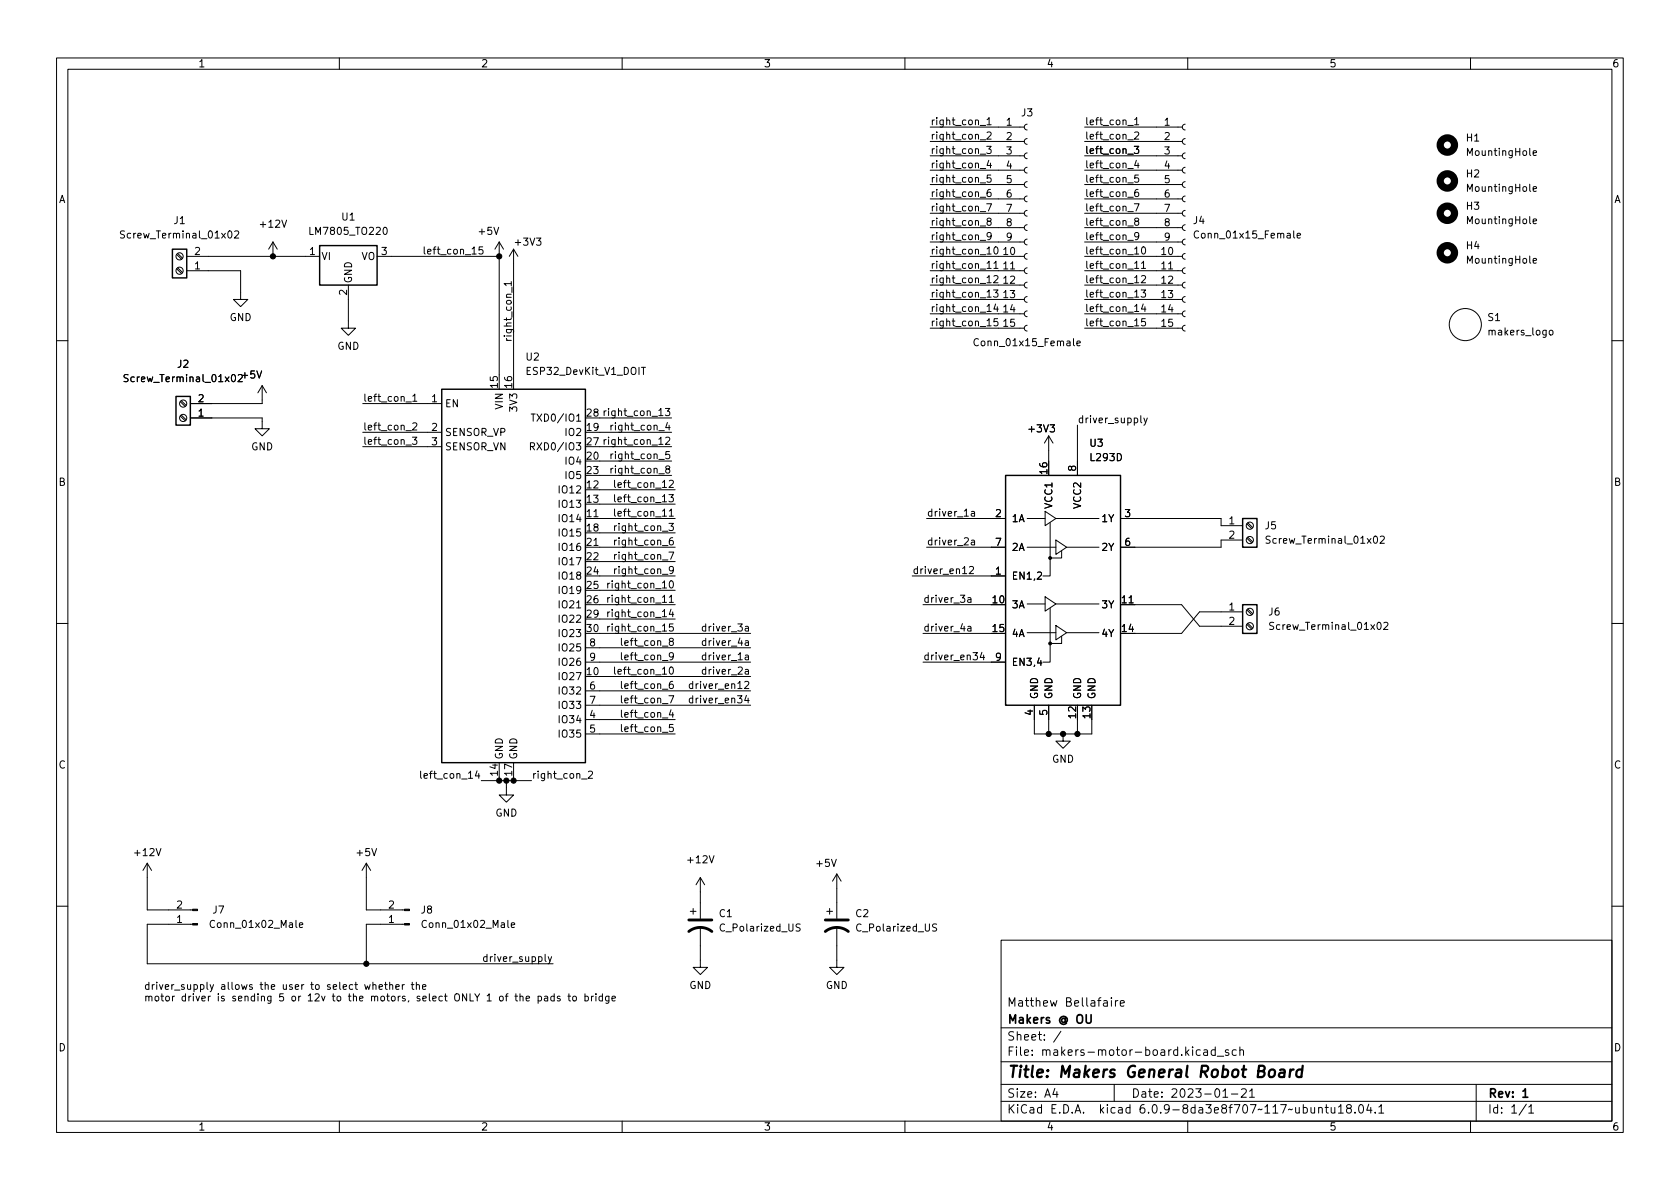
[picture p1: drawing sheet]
<svg xmlns="http://www.w3.org/2000/svg" width="297mm" height="210mm" viewBox="0 0 297 210" stroke-linecap="round" stroke-linejoin="round" font-family="sans-serif">
<g fill="none" stroke="#000" stroke-width=".18">
<path d="M10 10.2h277v190.1h-277zM12 12.2h273v186.1h-273zM60 10.2v2M110 10.2v2M160 10.2v2M210 10.2v2M260 10.2v2M164.5 37.7h16.6M164.5 35.2h16.6M164.5 32.6h16.6M164.5 30.1h16.6M164.5 27.6h16.6"/>
<path d="M164.5 25h16.6M164.5 22.5h16.6M173.3 37.4h1M173.3 22.2h1M173.3 34.9h1M173.3 40h1M173.3 24.7h1M173.3 29.8h1M173.3 32.3h1M173.3 27.3h1M174.5 36h.8l-.5 1.3M174.5 25.9h.7l-.4 .5 .4 .1v.5l-.2 .1-.5-.1"/>
<path d="M174.5 23.5l.5-.2 .2 .4-.7 .9h.7M174.5 21.2l.4-.4v1.3M174.5 22.1h.7M174.8 39.1l-.3-.2 .1-.2 .2-.1h.3l.1 .2v.2l-.6 .2-.1 .2v.2l.3 .2h.2l.2-.2v-.4l-.2-.1M174.8 28.4l-.3 .9h.8M175.1 33.5l-.3 .1a.85 .85 0 0 0 0 1.2l.4-.2v-.4l-.2-.2h-.2l-.3 .2M175.1 28.8v.9M175.2 31h-.6l-.1 .6 .2-.2 .4 .1 .1 .2v.4l-.2 .1-.5-.1M181.6 39.7l-.3 .2-.2 .4 .2 .3 .3 .2M181.6 37.2l-.3 .2-.2 .3 .2 .4 .3 .1M181.6 34.7l-.3 .1-.2 .4 .2 .3 .3 .2M181.6 32.1l-.3 .2-.2 .3 .2 .4 .3 .1"/>
<path d="M181.6 29.6l-.3 .1-.2 .4 .2 .4 .3 .1M181.6 27l-.3 .2-.2 .4 .2 .3 .3 .2M181.6 24.5l-.3 .2-.2 .3 .2 .4 .3 .1M181.6 22l-.3 .1-.2 .4 .2 .3 .3 .2M191.8 37.7h17.2M191.8 35.2h17.2M191.8 32.6h17.2M191.8 30.1h17.2M191.8 27.6h17.2M191.8 25h17.2M191.8 22.5h17.2M199.4 22.2h1"/>
<path d="M200.6 25.9h.7l-.4 .5 .4 .1v.5l-.2 .1-.5-.1M200.6 36h.8l-.5 1.3M200.6 21.2l.4-.4v1.3M200.6 23.5l.5-.2 .2 .4-.7 .9h.7M200.6 22.1h.7M200.9 39.1l-.3-.2 .1-.2 .2-.1h.3l.1 .2v.2l-.6 .2-.1 .2v.2l.3 .2h.2l.2-.2v-.4l-.2-.1M200.9 28.4l-.3 .9h.8M201.2 33.5l-.3 .1a.86 .86 0 0 0 0 1.2l.4-.2v-.4l-.2-.2h-.2l-.3 .2M201.2 28.8v.9M201.3 31h-.6l-.1 .6 .2-.2 .4 .1 .1 .2v.4l-.2 .1-.5-.1M209.5 39.7l-.3 .2-.2 .4 .2 .3 .3 .2M209.5 37.2l-.3 .2-.2 .3 .2 .4 .3 .1"/>
<path d="M209.5 34.7l-.3 .1-.2 .4 .2 .3 .3 .2M209.5 32.1l-.3 .2-.2 .3 .2 .4 .3 .1M209.5 29.6l-.3 .1-.2 .4 .2 .4 .3 .1M209.5 27l-.3 .2-.2 .4 .2 .3 .3 .2M209.5 24.5l-.3 .2-.2 .3 .2 .4 .3 .1M209.5 22l-.3 .1-.2 .4 .2 .3 .3 .2M271.1 33.4l.6-.1-.1-.2-.3-.1-.2 .2v.6h.5M271.1 39.1l.6-.1-.1-.2-.3-.1-.2 .2v.6h.5M271.1 27.1l.6-.2-.1-.2-.3-.1-.2 .2v.6h.5M22 40.9l-.5-.1-.2 .1v.4l.6 .3 .1 .3-.2 .2-.5-.1M31.2 45l.9 .8M31.2 47.5l.9 .9"/>
<path d="M31.4 44.8l.9 .9M31.4 47.4l.9 .8M33 47.9h9.5v5.1h1.3l-1.3 1.2-1.2-1.2h1.2M33 45.3h23.5M41.5 40.9l.5-.1 .2 .4-.8 .9h.8M48.3 42.8l-.8 1.3M48.3 42.8v2.5M48.3 42.8l.7 1.3M61.6 50.4v7.6h1.3l-1.3 1.3-1.3-1.3h1.3M66.7 45.3h21.6M75 43.7v1l.2 .2M88.3 42.8l-.8 1.3"/>
<path d="M88.3 42.8v23.5M88.3 42.8l.7 1.3M90.4 50.2h-1.3l.4 .3M90.4 49.8v.7M90.5 50.8v.9M90.8 44.1l-.8 1.2M90.8 44.1v22.2M90.8 44.1l.8 1.2M164.5 47.9h16.6M164.5 45.3h16.6M164.5 58h16.6M164.5 55.5h16.6"/>
<path d="M164.5 53h16.6M164.5 50.4h16.6M164.5 42.8h16.6M164.5 40.3h16.6M173 60a.6 .6 0 0 0-.8 .4 .6 .6 0 0 0 .6 .7l.2-.1M173.3 42.5h1M174.5 47.5h.7M174.5 57.6h.7M174.5 44.9h.7M174.5 50h.7M175.2 41.7l-.2 .2h-.2l-.3-.2 .1-.5 .4-.1 .2 .1a.84 .84 0 0 1-.3 1.2h-.3M175.7 51.3h.8l-.5 .5 .4 .1v.5l-.2 .1-.5-.1"/>
<path d="M175.7 46.6l.4-.4v1.3M175.7 48.9l.5-.2 .3 .4-.8 .9h.8M175.7 47.5h.8M175.9 43.8l.1-.1a.68 .68 0 0 1 .5 .6 .68 .68 0 0 1-.5 .6l-.1-.1-.2-.4zM176 53.8l-.3 .9h.8M176.3 54.2v.9M176.4 56.4h-.6l-.1 .6 .2-.2 .4 .1 .2 .2-.1 .4-.2 .1-.5-.1M181.6 57.5l-.3 .2-.2 .3 .2 .4 .3 .1M181.6 55l-.3 .1-.2 .4 .2 .4 .3 .1M181.6 52.4l-.3 .2-.2 .4 .2 .3 .3 .2M181.6 49.9l-.3 .2-.2 .3 .2 .4 .3 .1M181.6 47.4l-.3 .1-.2 .4 .2 .3 .3 .2"/>
<path d="M181.6 44.8l-.3 .2-.2 .3 .2 .4 .3 .1M181.6 42.3l-.3 .1-.2 .4 .2 .4 .3 .1M191.8 47.9h17.2M191.8 45.3h17.2M191.8 58h17.2M191.8 55.5h17.2M191.8 53h17.2M191.8 50.4h17.2M191.8 42.8h17.2M191.8 40.3h17.2M200.6 47.5h.7M201.3 41.7l-.2 .2h-.2l-.3-.2 .1-.5 .4-.1 .2 .1a.84 .84 0 0 1-.3 1.2h-.3"/>
<path d="M201.8 51.3h.8l-.5 .5 .4 .1v.5l-.2 .1-.5-.1M201.8 46.6l.4-.4v1.3M201.8 48.9l.5-.2 .3 .4-.8 .9h.8M201.8 47.5h.8M201.9 43.8l.2-.1a.68 .68 0 0 1 .5 .6 .68 .68 0 0 1-.5 .6l-.2-.1-.1-.4zM202.1 53.8l-.3 .9h.8M202.4 54.2v.9M202.5 56.4h-.6l-.1 .6 .2-.2 .4 .1 .2 .2-.1 .4-.2 .1-.5-.1M209.5 57.5l-.3 .2-.2 .3 .2 .4 .3 .1M209.5 55l-.3 .1-.2 .4 .2 .4 .3 .1M209.5 52.4l-.3 .2-.2 .4 .2 .3 .3 .2M209.5 49.9l-.3 .2-.2 .3 .2 .4 .3 .1"/>
<path d="M209.5 47.4l-.3 .1-.2 .4 .2 .3 .3 .2M209.5 44.8l-.3 .2-.2 .3 .2 .4 .3 .1M209.5 42.3l-.3 .1-.2 .4 .2 .4 .3 .1M211.9 40.9a.6 .6 0 0 0-.8 .5 .6 .6 0 0 0 .6 .7l.2-.1M229.3 41.7l.6-.1v-.3h-.4l-.2 .1 .1 .6h.5M271.1 46.1l.6-.1-.1-.2-.3-.1-.2 .2v.6h.5M274 58.5l.3-.1 .3 .2v.4l-.3 .2h-.3l-.1-.2zM10 60.2h2M22.6 66.3l-.4-.1-.2 .1v.4l.5 .3 .1 .3-.2 .2-.5-.1M31.9 71l.8 .9M31.9 73.6l.8 .8M32.1 70.9l.8 .8"/>
<path d="M32.1 73.4l.8 .8M33.7 73.9h12.7v1.9h1.2l-1.2 1.3-1.3-1.3h1.3M42.1 66.3l.5-.1 .2 .4-.7 .9h.7M46.4 68.2v3.2h-12.7M46.4 68.2l-.8 1.3M46.4 68.2l.7 1.3M64.1 71.4h14M64.1 76.4h14M64.1 79h14M71.8 71.1h.9M72.9 77.3h.8l-.4 .5 .3 .1v.6l-.1 .1-.6-.1M73 70.1l.3-.4v1.3"/>
<path d="M73 74.9l.5-.1 .2 .3-.8 .9h.8M73 71h.7M93.8 79l.6-.1 .1-.2v-.3l-.7-.1v1.3M93.9 73.2h.7M94.1 79l.4 .6M94.3 73.2v1.3M106 76.4h12.7M106 79h12.7M106 73.9h12.7M106.8 72.7v.8M106.8 77.7v.9M107.2 72.7l-.4 .2"/>
<path d="M107.2 77.7l-.4 .3M108 75.2v.8M108.4 75.2l-.4 .2M113.4 65h.7M185.4 77.1v4.4M185.4 77.1l-.7 1.3M185.4 77.1l.8 1.3M190.4 60.7l.6-.1v-.2l-.4-.1-.2 .2 .1 .6h.5M190.5 75.2v8.9M201.7 73.5v1.1l.2 .2M202.2 73.9l.4 .9M202.9 73.9l-.5 1.2-.2 .1"/>
<path d="M285 60.2h2M103.5 96.8h15.9M103.5 91.7h15.9M106 86.6h13.4M106 81.5h12.7M106 84.1h12.7M106 89.1h13.4M106 99.3h13.4M106 94.2h13.4M108 80.3v.8M108 82.8v.9M108.4 80.3l-.4 .2"/>
<path d="M108.4 82.8l-.4 .3M108.7 90v1.1l.1 .2M108.7 87.5v1.1l.1 .1M108.7 84.9v1.1l.1 .2M108.7 93v.8M108.7 95.5v.9M108.7 98.1v.8M109 98.1l-.3 .2M109 93l-.3 .2M109 95.5l-.3 .3M163.8 96.8h14M163.8 91.7h14"/>
<path d="M171.8 90.5h.5v.8M171.8 95.6h.5v.8M172.3 90.7l-.4 .1-.2 .2 .2 .3 .4-.1M172.3 95.8l-.4 .1-.2 .2 .2 .3 .4-.1M181.6 96.8h5.1M181.6 91.7h3.2M184.8 90.4l1.9 1.3-1.9 1.3zM185.7 92.5v9.3h-1.3M186.7 95.5l1.9 1.3-1.9 1.2zM186.7 91.7h7.6M187.7 97.4v1.3h-2M188.6 96.8h5.7"/>
<path d="M198.1 91.7h17.8v1.3h3.8M219.7 95.5h-3.8v1.3h-17.8M220.4 95.2l.9 .8M220.4 92.6l.9 .9M220.6 95l.9 .8M220.6 92.5l.9 .8M224.6 94.9l-.5-.1-.2 .1v.4l.5 .2 .2 .3-.3 .3-.5-.1M244 94.9l.5-.1 .3 .4-.8 .9h.8M10 110.2h2M103.5 117.1h29.2M103.5 114.5h29.2M106 101.8h13.4"/>
<path d="M106 106.9h13.4M106 112h26.7M106 109.5h13.4M106 104.4h13.4M106 119.6h26.7M107.5 103.1v.9M107.5 105.7v.8M107.5 108.2v.9M107.5 110.8v.8M107.8 110.8l-.3 .2M107.8 108.2l-.3 .3M107.8 103.1l-.3 .3"/>
<path d="M107.8 105.7l-.3 .2M108.7 117.9v1.1l.1 .2M108.7 100.6v.8M109 100.6l-.3 .2M109.9 115.4v1.1l.2 .2M109.9 112.9v1.1l.2 .1M118.3 106.5h.8M124.8 118.4h-.4l-.2 .2 .1 .6h.5M124.8 113.4l-.4-.1-.2 .2 .1 .6h.5M124.8 115.9l-.4-.1-.2 .3 .1 .5h.5M124.8 110.8h-.4l-.2 .2 .1 .5h.5M161.3 101.8h16.5"/>
<path d="M163.2 106.9h12.1M163.2 117.1h14.6M163.2 112h12.1M171.1 105.7h.5l.1 .8M171.1 110.8h.5l.1 .8M171.4 100.3l.5-.1 .2 .3-.8 .9h.8M171.7 106h-.4l-.2 .2 .2 .3h.4M171.7 111.1h-.4l-.2 .2 .2 .3 .4-.1M173.6 115.3l-.3 1h.8M173.9 115.8v.9M181.6 111.9h5.1M181.6 106.8h3.2"/>
<path d="M184.8 105.5l1.9 1.3-1.9 1.3zM185.7 107.6v9.5h-1.3M186.7 110.6l1.9 1.3-1.9 1.3zM186.7 106.8h7.6M187.7 112.5v1.3h-2M188.6 111.9h5.7M198.1 106.9h10.8l3.2 3.8h7.6M219.7 108.2h-7.6l-3.2 3.8h-8.2M220.4 110.4l.9 .8M220.4 107.9l.9 .8M220.6 110.2l.9 .9M220.6 107.7l.9 .8"/>
<path d="M225.2 110.1l-.5-.1-.2 .2v.3l.6 .3 .1 .3-.2 .2h-.5M244.7 110.2l.5-.2 .2 .4-.8 .9h.8M285 110.2h2M74.4 136.4v1.1l.2 .1M85.1 138h8.9M88.3 137.4v.6M89.5 138v2.6h1.3l-1.3 1.3-1.2-1.3h1.2M90.8 137.4v.6M102.8 137.8h1M103.5 127.2h15.9M103.5 129.8h15.9M103.5 122.2h29.2"/>
<path d="M103.5 124.7h29.2M104 136.5l.5-.1 .3 .3-.8 .9h.8M109.9 123v1.1l.2 .2M109.9 120.5v1.1l.2 .2M109.9 128.1v1.1l.2 .2M109.9 125.6v1.1l.2 .1M122.5 121l-.4-.1-.2 .3 .1 .5h.5M122.5 123.5h-.4l-.2 .2 .1 .5h.5M182.9 124.7v5.1h10.1v-2.6M185.4 124.7v5.1M188 129.8v1.3h1.2l-1.2 1.2-1.3-1.2h1.3M190.5 127.2v2.6"/>
<path d="M26 152.6v8.3h8.1M26 152.6l-.7 1.3M26 152.6l.8 1.3M64.8 152.6v8.3h6.7M64.8 152.6l-.8 1.3M64.8 152.6l.7 1.3M123.8 155.2l-.7 1.3M123.8 155.2v7.2M123.8 155.2l.8 1.3M148 154.6v7.8M148 154.6l-.8 1.2M148 154.6l.7 1.2"/>
<path d="M10 160.2h2M34.1 163.4h-8.1v7h71.8M52.9 163.6l.6-.1v-.3h-.4l-.2 .2 .1 .6h.5M65.9 174.2l.2-.1 .3 .1 .1 .8M65.9 173.7v1.3M67 174.5l.6-.1v-.2l-.4-.1-.2 .2 .1 .6h.5M68 174.1h.5M68.2 173.7v1.1l.3 .2M68.9 174.2l.2-.1 .3 .1v.8M68.9 173.7v1.3M70 174.5l.6-.1-.1-.2-.3-.1-.2 .2v.6h.5M71.1 174.1v.9"/>
<path d="M71.5 174.1l-.4 .3M71.5 163.4h-6.7v7M72.7 174.1h.5M72.9 173.7v1.1l.3 .2M73.6 174.2l.2-.1 .3 .1 .1 .8M73.6 173.7v1.3M74.7 174.5l.6-.1-.1-.2-.3-.1-.2 .2 .1 .6h.4M86.1 169.2h-.4l-.2 .2 .1 .6h.5M90.4 163.6l.6-.1-.1-.3h-.3l-.2 .2 .1 .6h.4M91 176.2h.5M91.2 175.7v1.1l.3 .2M91.9 176.3l.2-.1h.3l.1 .8"/>
<path d="M91.9 175.7v1.3M93 176.6l.6-.1v-.3h-.4l-.2 .1 .1 .6h.5M95.1 176.2h.4l.2 .2-.1 .5h-.5M95.1 176.2v1.2M96.3 176.2h.5v.8M96.8 176.5h-.4l-.2 .2 .2 .3 .4-.1M97.5 169.2l-.4 1.1-.2 .1M98 176.2h-.4l-.2 .2 .1 .5h.5M98 175.7v1.3M99 176.2h-.3l-.2 .1 .1 .2 .4 .1v.3h-.5M100.4 176.2h.5M100.6 175.7v1.1l.3 .2"/>
<path d="M101.4 176.2h.3l.2 .2v.4l-.2 .2-.3-.1-.1-.1zM103.4 176.2h.4l.2 .2-.1 .5h-.5M103.4 175.7v1.3M104.6 176.2v.8M104.9 176.2l-.3 .2M105.4 175.7v.2M105.4 176.2v.8M106.5 176.2h-.3l-.3 .2 .1 .5h.5M106.5 175.7v1.3M107.7 176.2v1l-.3 .2h-.3M107.7 176.2h-.4l-.2 .2 .1 .5h.5M108.2 176.6l.6-.1v-.3h-.4l-.2 .1 .1 .6h.5"/>
<path d="M122 161.2h1.1M122.6 160.6v1.1M123.8 164v7.1h1.3l-1.3 1.2-1.2-1.2h1.2M141.5 163.4h-.5l-.3 .2 .2 .3 .5 .3v.3l-.2 .2-.5-.1M146.2 161.2h1M146.7 160.6v1.1M148 164v7.1h1.2l-1.2 1.2-1.3-1.2h1.3M165.6 163.4h-.5l-.2 .2 .1 .3 .5 .3v.3l-.1 .2-.5-.1M177 166.3h108v32h-108zM196.5 176.4v.2M196.5 176.9v1M197.2 176.9v1"/>
<path d="M197.6 176.9l-.2 .1-.2 .2M198.1 177.4l.7-.1-.1-.3-.4-.1-.2 .2v.8h.6M285 160.2h2M60 198.3v2M110 198.3v2M160 198.3v2M177 194.8h108M177 191.8h108M177 187.8h108M177 181.8h108M186.5 192.5l-.4 1h1M186.9 193v1"/>
<path d="M187.6 182.4l-1.3 1.9M197 191.8v3M210 198.3v2M212.2 185.7l-.4-.1-.3 .3v.4l.1 .3h.6M212.9 185.7h.5l.1 .9M213.5 186l-.5 .1a.29 .29 0 0 0-.2 .2 .29 .29 0 0 0 .2 .3h.5M214.9 185.7l-.5-.1-.3 .3v.4l.2 .3h.6M214.9 185.1v1.5M215.2 186.8h1.2M216.2 193l.4-.5v1.5M216.2 194h.9M217.2 185.7l-.3-.1-.3 .2 .1 .3 .5 .1v.4h-.6"/>
<path d="M217.7 193.5h1.2M218.6 185.7l-.5-.1-.2 .3v.4l.1 .3h.6M219.2 185.8l.2-.2 .4 .1 .1 .9M219.2 185.1v1.5M219.5 192.7l.6-.2 .2 .2 .1 .3-1 1h1M220.9 193l.5-.5v1.5M220.9 194h.9M233.1 196l.3-.2 .3 .1 .1 .9M233.1 195.8v1M234.3 195.8h.6M234.5 195.3v1.3l.4 .2M235.4 195.8v1h.4l.2-.1"/>
<path d="M236 195.8v1M236.6 195.8l.5-.5v1.5M236.6 196.8h.9M238.4 196l-.3-.3v-.2l.3-.2 .4 .1 .1 .2v.2l-.7 .2-.1 .3v.2l.3 .3h.2l.3-.3v-.4l-.3-.1M239.6 196.7v.1M240.4 195.4l.2-.1a.81 .81 0 0 1 .6 .7 .81 .81 0 0 1-.3 .8h-.2a.81 .81 0 0 1-.6-.6 .81 .81 0 0 1 .3-.8zM242 195.3l-.4 1h1M242.4 195.8v1M243.1 196.7v.1M243.8 195.8l.4-.5v1.5M243.8 196.8h.8M260 198.3v2"/>
<path d="M261 191.8v6.5M269.9 195.3l-1.3 1.9M270.3 195.8l.4-.5v1.5M270.3 196.8h.9"/>
<circle cx="31.7" cy="45.3" r=".63"/>
<circle cx="31.7" cy="47.9" r=".63"/>
<circle cx="259.1" cy="57.4" r="2.84"/>
<circle cx="32.4" cy="71.4" r=".63"/>
<circle cx="32.4" cy="73.9" r=".63"/>
<circle cx="221" cy="93" r=".63"/>
<circle cx="221" cy="95.5" r=".63"/>
<circle cx="221" cy="110.7" r=".63"/>
<circle cx="221" cy="108.2" r=".63"/>
</g>
<path d="M192.1 179.4v1.2l.2 .3h.5l.1-.3v-1.2M269.3 193l.4-.5v1.5M269.3 194h.8" fill="none" stroke="#000" stroke-width=".3"/>
<path d="M224.5 189.3a.52 .52 0 0 1 .5-.2 .52 .52 0 0 1 .4 .4v.6a.55 .55 0 0 1-.6 .4 .55 .55 0 0 1-.5-.4zM226.3 189.2l.2-.1 .6 .1-.1 1.3M227.1 189.6l-.6 .1a.4 .4 0 0 0-.4 .3 .4 .4 0 0 0 .3 .5l.6-.1M228.2 189.1l-.2 1.4M228.7 189.1l-.4 .1-.2 .3M230.2 189.2a.66 .66 0 0 0-.9 .3l-.1 .6 .1 .3 .2 .1 .6-.1M230.3 188.5l-.2 2" fill="none" stroke="#000" stroke-width=".4"/>
<g fill="none" stroke="#000" stroke-width="1.3">
<circle cx="255.9" cy="25.6" r="1.27"/>
<circle cx="255.9" cy="32" r="1.27"/>
<circle cx="255.9" cy="37.7" r="1.27"/>
<circle cx="255.9" cy="44.7" r="1.27"/>
</g>
<path d="M30.5 44.1h2.5v5h-2.5zM56.5 43.4h10.2v7h-10.2zM31.1 70.1h2.6v5.1h-2.6zM78.1 68.8h25.4v66.1h-25.4zM177.8 84.1h20.3v40.6h-20.3zM219.7 91.7h2.5v5.1h-2.5zM219.7 106.9h2.5v5.1h-2.5z" fill="none" stroke="#000" stroke-width=".25"/>
<g fill="#000" stroke="#000" stroke-width=".18">
<path d="M34.1 160.8h.8v.2h-.8zM34.1 163.3h.8v.3h-.8zM71.5 160.8h.9v.2h-.9zM71.5 163.3h.9v.3h-.9z"/>
<circle cx="48.3" cy="45.3" r=".46"/>
<circle cx="88.3" cy="45.3" r=".46"/>
<circle cx="185.7" cy="98.7" r=".25"/>
<circle cx="185.7" cy="113.8" r=".25"/>
<circle cx="88.3" cy="138" r=".46"/>
<circle cx="89.5" cy="138" r=".46"/>
<circle cx="90.8" cy="138" r=".46"/>
<circle cx="185.4" cy="129.8" r=".46"/>
<circle cx="188" cy="129.8" r=".46"/>
<circle cx="190.5" cy="129.8" r=".46"/>
<circle cx="64.8" cy="170.4" r=".46"/>
</g>
<path d="M121.8 164.7a3.3 3.3 0 0 1 4.1 0M121.8 162.7h4.1M145.9 164.7a3.3 3.3 0 0 1 4.1 0M145.9 162.7h4.1" fill="none" stroke="#000" stroke-width=".51"/>
<text font-size="2.8" x="178" y="190.6">Title: Makers General Robot Board</text>
<g font-size="2.1">
<text x="178" y="178">Matthew Bellafaire</text>
<text x="178" y="184">Sheet: /</text>
<text x="178" y="181">Makers @ OU</text>
<text x="178" y="186.7">File: makers-motor-board.kicad_sch</text>
<text x="178" y="196.9">KiCad E.D.A. kicad 6.0.9-8da3e8f707~117~ubuntu18.04.1</text>
<text x="178" y="194.1">Size: A4</text>
<text x="200" y="194.1">Date: 2023-01-21</text>
<text x="263" y="194.1">Rev: 1</text>
<text x="263" y="196.9">Id: 1/1</text>
</g>
<g font-size="1.8">
<text x="35" y="11.9">1</text>
<text x="85" y="11.9">2</text>
<text x="135" y="11.9">3</text>
<text x="185" y="11.9">4</text>
<text x="235" y="11.9">5</text>
<text x="285" y="11.9">6</text>
<text x="164.5" y="22.1">right_con_1</text>
<text x="177.9" y="22.2">1</text>
<text x="180.6" y="20.6">J3</text>
<text x="191.8" y="22.1">left_con_1</text>
<text x="205.9" y="22.2">1</text>
<text x="164.5" y="24.7">right_con_2</text>
<text x="164.5" y="29.7">right_con_4</text>
<text x="164.5" y="27.2">right_con_3</text>
<text x="177.9" y="24.8">2</text>
<text x="177.9" y="27.3">3</text>
<text x="177.9" y="29.8">4</text>
<text x="191.8" y="27.2">left_con_3</text>
<text x="191.8" y="24.7">left_con_2</text>
<text x="191.8" y="29.7">left_con_4</text>
<text x="205.9" y="24.8">2</text>
<text x="205.9" y="27.3">3</text>
<text x="205.9" y="29.8">4</text>
<text x="259.3" y="25">H1</text>
<text x="259.6" y="27.6">MountingHole</text>
<text x="10.3" y="35.9">A</text>
<text x="164.5" y="34.8">right_con_6</text>
<text x="164.5" y="32.3">right_con_5</text>
<text x="177.9" y="32.4">5</text>
<text x="177.9" y="34.9">6</text>
<text x="191.8" y="32.3">left_con_5</text>
<text x="191.8" y="34.8">left_con_6</text>
<text x="205.9" y="32.4">5</text>
<text x="205.9" y="34.9">6</text>
<text x="259.3" y="31.4">H2</text>
<text x="259.6" y="33.9">MountingHole</text>
<text x="285.3" y="35.9">A</text>
<text x="30.8" y="39.6">J1</text>
<text x="46.2" y="40.3">+12V</text>
<text x="55.2" y="41.5">LM7805_TO220</text>
<text x="60.5" y="39">U1</text>
<text x="84.8" y="41.5">+5V</text>
<text x="164.5" y="37.4">right_con_7</text>
<text x="164.5" y="39.9">right_con_8</text>
<text x="177.9" y="37.5">7</text>
<text x="177.9" y="40">8</text>
<text x="191.8" y="39.9">left_con_8</text>
<text x="191.8" y="37.4">left_con_7</text>
<text x="205.9" y="37.5">7</text>
<text x="205.9" y="40">8</text>
<text x="211" y="39.6">J4</text>
<text x="259.3" y="37.1">H3</text>
<text x="259.6" y="39.6">MountingHole</text>
<text x="22" y="42.2">Screw_Terminal_01x02</text>
<text x="34.4" y="47.6">1</text>
<text x="34.4" y="45.1">2</text>
<text x="54.8" y="45.1">1</text>
<text x="56.8" y="46">VI</text>
<text x="63.9" y="46">VO</text>
<text x="67.5" y="45.1">3</text>
<text x="76" y="45">left_con_15</text>
<text x="91.3" y="43.4">+3V3</text>
<text x="164.5" y="47.5">right_con_11</text>
<text x="164.5" y="45">right_con_10</text>
<text x="164.5" y="42.4">right_con_9</text>
<text x="177.5" y="45.1">10</text>
<text x="177.5" y="47.6">11</text>
<text x="177.9" y="42.5">9</text>
<text x="191.8" y="47.5">left_con_11</text>
<text x="191.8" y="45">left_con_10</text>
<text x="191.8" y="42.4">left_con_9</text>
<text x="205.4" y="45.1">10</text>
<text x="205.4" y="47.6">11</text>
<text x="205.9" y="42.5">9</text>
<text x="211.8" y="42.2">Conn_01x15_Female</text>
<text x="259.3" y="44.1">H4</text>
<text x="259.6" y="46.6">MountingHole</text>
<text x="61.3" y="52.2" transform="rotate(-90 61.3 52.2)">2</text>
<text x="62.2" y="50.2" transform="rotate(-90 62.2 50.2)">GND</text>
<text x="164.5" y="50.1">right_con_12</text>
<text x="164.5" y="52.6">right_con_13</text>
<text x="177.5" y="50.2">12</text>
<text x="177.5" y="52.7">13</text>
<text x="191.8" y="52.6">left_con_13</text>
<text x="191.8" y="50.1">left_con_12</text>
<text x="205.4" y="50.2">12</text>
<text x="205.4" y="52.7">13</text>
<text x="40.6" y="56.8">GND</text>
<text x="164.5" y="57.7">right_con_15</text>
<text x="164.5" y="55.1">right_con_14</text>
<text x="177.5" y="55.2">14</text>
<text x="177.5" y="57.8">15</text>
<text x="191.8" y="57.7">left_con_15</text>
<text x="191.8" y="55.1">left_con_14</text>
<text x="205.4" y="55.2">14</text>
<text x="205.4" y="57.8">15</text>
<text x="263.1" y="56.8">S1</text>
<text x="263.4" y="59.3">makers_logo</text>
<text x="31.4" y="65">J2</text>
<text x="59.6" y="61.8">GND</text>
<text x="90.5" y="60.6" transform="rotate(-90 90.5 60.6)">right_con_1</text>
<text x="93" y="63.7">U2</text>
<text x="172.9" y="61.2">Conn_01x15_Female</text>
<text x="22.7" y="67.6">Screw_Terminal_01x02</text>
<text x="35.1" y="71.1">2</text>
<text x="42.9" y="66.9">+5V</text>
<text x="64.1" y="71">left_con_1</text>
<text x="76.3" y="71.1">1</text>
<text x="88" y="68.5" transform="rotate(-90 88 68.5)">15</text>
<text x="90.6" y="68.5" transform="rotate(-90 90.6 68.5)">16</text>
<text x="93.4" y="66.3">ESP32_DevKit_V1_DOIT</text>
<text x="35.1" y="73.7">1</text>
<text x="64.1" y="76.1">left_con_2</text>
<text x="76.3" y="76.2">2</text>
<text x="78.6" y="72">EN</text>
<text x="78.6" y="77.1">SENSOR_VP</text>
<text x="88.9" y="72.3" transform="rotate(-90 88.9 72.3)">VIN</text>
<text x="91.4" y="72.5" transform="rotate(-90 91.4 72.5)">3V3</text>
<text x="95.1" y="74.5">TXD0/IO1</text>
<text x="100.1" y="77.1">IO2</text>
<text x="103.8" y="76.2">19</text>
<text x="103.8" y="73.7">28</text>
<text x="107.7" y="73.6">right_con_13</text>
<text x="108.7" y="76.1">right_con_4</text>
<text x="182.1" y="76.4">+3V3</text>
<text x="190.5" y="74.8">driver_supply</text>
<text x="44.4" y="79.6">GND</text>
<text x="64.1" y="78.6">left_con_3</text>
<text x="76.3" y="78.7">3</text>
<text x="78.6" y="79.6">SENSOR_VN</text>
<text x="94.9" y="79.6">RXD0/IO3</text>
<text x="100.1" y="82.2">IO4</text>
<text x="103.8" y="81.3">20</text>
<text x="103.8" y="83.8">23</text>
<text x="103.8" y="78.7">27</text>
<text x="107.7" y="78.6">right_con_12</text>
<text x="108.7" y="81.2">right_con_5</text>
<text x="108.7" y="83.7">right_con_8</text>
<text x="185.2" y="83.8" transform="rotate(-90 185.2 83.8)">16</text>
<text x="190.2" y="83.3" transform="rotate(-90 190.2 83.3)">8</text>
<text x="192.7" y="79">U3</text>
<text x="192.9" y="81.5">L293D</text>
<text x="10.3" y="85.9">B</text>
<text x="99.2" y="87.2">IO12</text>
<text x="99.2" y="89.8">IO13</text>
<text x="100.1" y="84.7">IO5</text>
<text x="103.8" y="86.4">12</text>
<text x="103.8" y="88.9">13</text>
<text x="109.6" y="88.8">left_con_13</text>
<text x="109.6" y="86.3">left_con_12</text>
<text x="186.1" y="89.8" transform="rotate(-90 186.1 89.8)">VCC1</text>
<text x="191.1" y="89.8" transform="rotate(-90 191.1 89.8)">VCC2</text>
<text x="285.3" y="85.9">B</text>
<text x="99.2" y="92.3">IO14</text>
<text x="99.2" y="94.9">IO15</text>
<text x="103.8" y="91.4">11</text>
<text x="103.8" y="94">18</text>
<text x="109.4" y="93.9">right_con_3</text>
<text x="109.6" y="91.3">left_con_11</text>
<text x="163.8" y="91.3">driver_1a</text>
<text x="176" y="91.4">2</text>
<text x="178.8" y="92.3">1A</text>
<text x="194.9" y="92.3">1Y</text>
<text x="198.9" y="91.4">3</text>
<text x="217.3" y="92.7">1</text>
<text x="217.3" y="95.2">2</text>
<text x="223.7" y="93.6">J5</text>
<text x="99.2" y="97.4">IO16</text>
<text x="99.2" y="99.9">IO17</text>
<text x="103.8" y="96.5">21</text>
<text x="103.8" y="99.1">22</text>
<text x="103.8" y="101.6">24</text>
<text x="109.4" y="101.5">right_con_9</text>
<text x="109.4" y="99">right_con_7</text>
<text x="109.4" y="96.4">right_con_6</text>
<text x="161.3" y="101.5">driver_en12</text>
<text x="163.8" y="96.4">driver_2a</text>
<text x="176" y="101.6">1</text>
<text x="176" y="96.5">7</text>
<text x="178.8" y="97.4">2A</text>
<text x="194.9" y="97.4">2Y</text>
<text x="198.9" y="96.5">6</text>
<text x="224.6" y="96.1">Screw_Terminal_01x02</text>
<text x="99.2" y="102.5">IO18</text>
<text x="99.2" y="105">IO19</text>
<text x="99.2" y="107.6">IO21</text>
<text x="103.8" y="104.1">25</text>
<text x="103.8" y="106.7">26</text>
<text x="108.4" y="104">right_con_10</text>
<text x="108.4" y="106.6">right_con_11</text>
<text x="163.2" y="106.6">driver_3a</text>
<text x="175.5" y="106.7">10</text>
<text x="178.8" y="102.5">EN1,2</text>
<text x="178.8" y="107.6">3A</text>
<text x="194.9" y="107.6">3Y</text>
<text x="198.4" y="106.7">11</text>
<text x="217.3" y="107.9">1</text>
<text x="99.2" y="110.1">IO22</text>
<text x="99.2" y="112.6">IO23</text>
<text x="103.8" y="109.2">29</text>
<text x="103.8" y="111.8">30</text>
<text x="108.4" y="111.7">right_con_15</text>
<text x="108.4" y="109.1">right_con_14</text>
<text x="124.8" y="111.7">driver_3a</text>
<text x="163.2" y="111.7">driver_4a</text>
<text x="175.5" y="111.8">15</text>
<text x="178.8" y="112.6">4A</text>
<text x="194.9" y="112.6">4Y</text>
<text x="198.4" y="111.8">14</text>
<text x="217.3" y="110.5">2</text>
<text x="224.3" y="108.8">J6</text>
<text x="225.2" y="111.4">Screw_Terminal_01x02</text>
<text x="99.2" y="115.2">IO25</text>
<text x="99.2" y="117.7">IO26</text>
<text x="103.8" y="119.4">10</text>
<text x="104.3" y="114.3">8</text>
<text x="104.3" y="116.8">9</text>
<text x="109.6" y="119.3">left_con_10</text>
<text x="110.6" y="116.7">left_con_9</text>
<text x="110.6" y="114.2">left_con_8</text>
<text x="124.8" y="119.3">driver_2a</text>
<text x="124.8" y="114.2">driver_4a</text>
<text x="124.8" y="116.7">driver_1a</text>
<text x="163.2" y="116.7">driver_en34</text>
<text x="176" y="116.8">9</text>
<text x="178.8" y="117.7">EN3,4</text>
<text x="99.2" y="120.3">IO27</text>
<text x="99.2" y="122.8">IO32</text>
<text x="99.2" y="125.3">IO33</text>
<text x="104.3" y="121.9">6</text>
<text x="104.3" y="124.5">7</text>
<text x="110.6" y="124.4">left_con_7</text>
<text x="110.6" y="121.8">left_con_6</text>
<text x="122.8" y="121.8">driver_en12</text>
<text x="122.8" y="124.4">driver_en34</text>
<text x="183.5" y="123.7" transform="rotate(-90 183.5 123.7)">GND</text>
<text x="186.1" y="123.7" transform="rotate(-90 186.1 123.7)">GND</text>
<text x="191.1" y="123.7" transform="rotate(-90 191.1 123.7)">GND</text>
<text x="193.7" y="123.7" transform="rotate(-90 193.7 123.7)">GND</text>
<text x="99.2" y="127.9">IO34</text>
<text x="99.2" y="130.4">IO35</text>
<text x="104.3" y="127">4</text>
<text x="104.3" y="129.5">5</text>
<text x="110.6" y="129.4">left_con_5</text>
<text x="110.6" y="126.9">left_con_4</text>
<text x="182.6" y="126.5" transform="rotate(-90 182.6 126.5)">4</text>
<text x="185.2" y="126.5" transform="rotate(-90 185.2 126.5)">5</text>
<text x="190.2" y="127" transform="rotate(-90 190.2 127)">12</text>
<text x="192.8" y="127" transform="rotate(-90 192.8 127)">13</text>
<text x="10.3" y="135.9">C</text>
<text x="75.4" y="137.7">left_con_14</text>
<text x="88" y="137.1" transform="rotate(-90 88 137.1)">14</text>
<text x="88.9" y="134.4" transform="rotate(-90 88.9 134.4)">GND</text>
<text x="90.6" y="137.1" transform="rotate(-90 90.6 137.1)">17</text>
<text x="91.4" y="134.4" transform="rotate(-90 91.4 134.4)">GND</text>
<text x="94" y="137.7">right_con_2</text>
<text x="186" y="134.9">GND</text>
<text x="285.3" y="135.9">C</text>
<text x="87.6" y="144.4">GND</text>
<text x="23.9" y="151.4">+12V</text>
<text x="63.2" y="151.4">+5V</text>
<text x="121.7" y="152.6">+12V</text>
<text x="144.5" y="153.3">+5V</text>
<text x="31.3" y="160.6">2</text>
<text x="37.6" y="161.5">J7</text>
<text x="68.7" y="160.6">2</text>
<text x="74.5" y="161.5">J8</text>
<text x="31.3" y="163.2">1</text>
<text x="37.7" y="164.1">Conn_01x02_Male</text>
<text x="68.7" y="163.2">1</text>
<text x="75.1" y="164.1">Conn_01x02_Male</text>
<text x="127.2" y="162.2">C1</text>
<text x="127.6" y="164.7">C_Polarized_US</text>
<text x="151.3" y="162.2">C2</text>
<text x="151.7" y="164.7">C_Polarized_US</text>
<text x="86.2" y="170.1">driver_supply</text>
<text x="25.4" y="175">driver_supply allows the user to select whether the</text>
<text x="25.4" y="177.1">motor driver is sending 5 or 12v to the motors, select ONLY 1 of the pads to bridge</text>
<text x="121.9" y="174.9">GND</text>
<text x="146" y="174.9">GND</text>
<text x="10.3" y="185.9">D</text>
<text x="285.3" y="185.9">D</text>
<text x="35" y="199.9">1</text>
<text x="85" y="199.9">2</text>
<text x="135" y="199.9">3</text>
<text x="185" y="199.9">4</text>
<text x="235" y="199.9">5</text>
<text x="285" y="199.9">6</text>
</g>
</svg>
